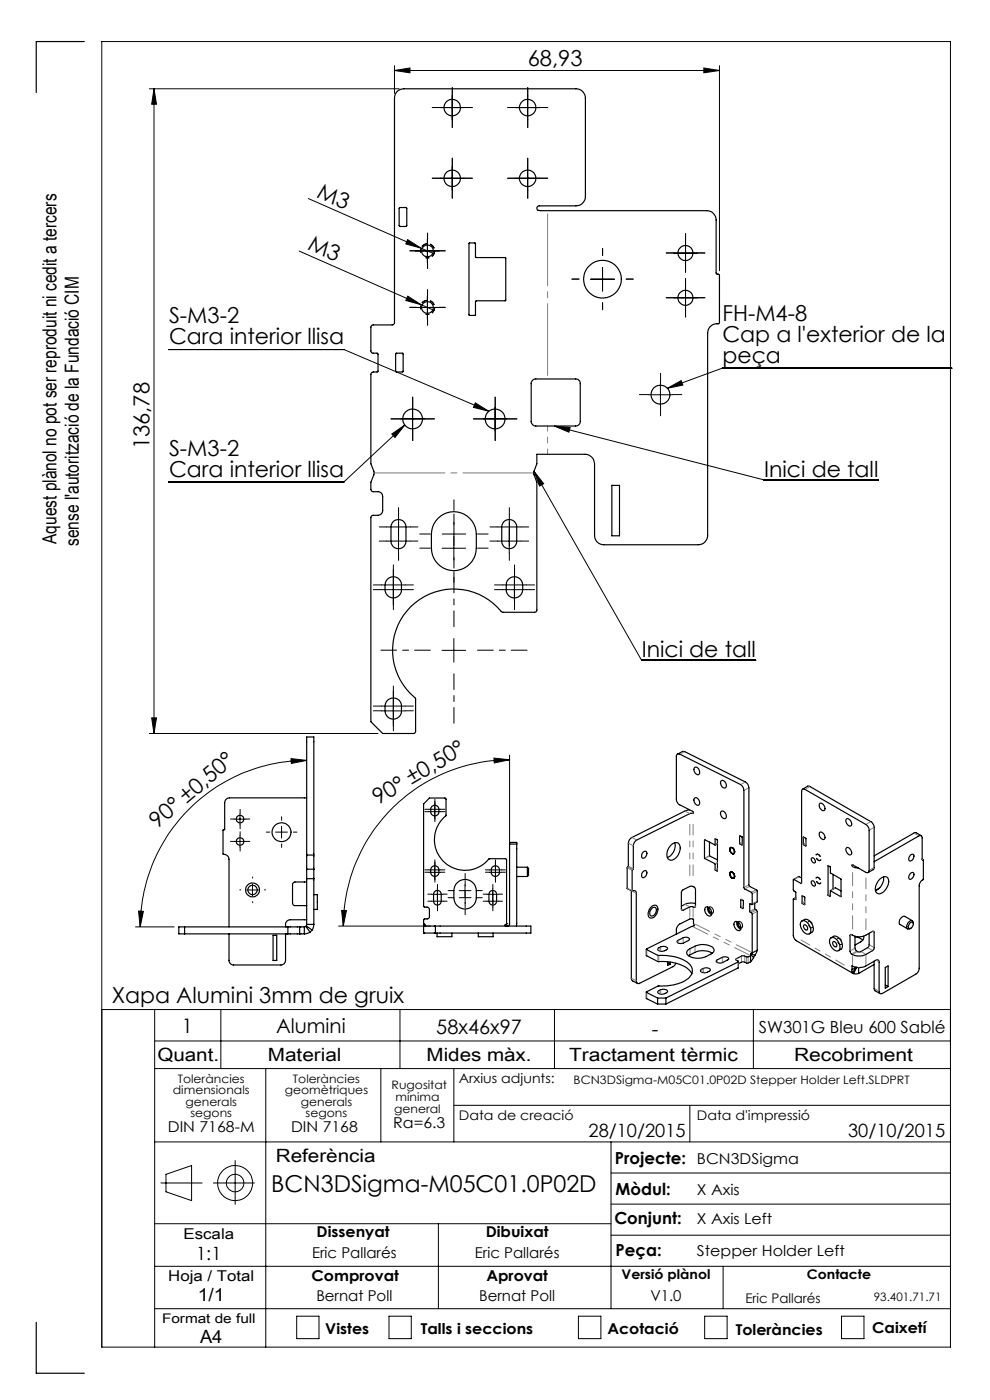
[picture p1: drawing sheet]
<svg xmlns="http://www.w3.org/2000/svg" width="210mm" height="297mm" viewBox="0 0 210 297" stroke-linecap="round" stroke-linejoin="round" font-family="sans-serif">
<g fill="none" stroke="#000" stroke-width=".21">
<path d="M31.7 18.8h53M32.7 18.8l.5 3.3h-1zM32.7 18.8v136.8M83.7 15l3.3-.6v1zM83.7 13.9v5.9M83.7 15h68.9M149.3 14.4l3.3 .6-3.3 .4zM152.6 13.9v43.5M93.4 22.8h5M93.4 37.8h5M95.9 20.3v5M95.9 35.3v5"/>
<path d="M109.4 22.8h5M109.4 37.8h5M111.9 20.3v5M111.9 35.3v5M63.5 53.3l25.8 11.3M65.4 42.1l23.9 10.5M86.5 50.8l2.8 1.8-3.2-.9zM88.2 53.2h5M89.3 52.6l2.7 1.2M90.7 50.7v5M125.3 59.2h5M127.8 56.7v5"/>
<path d="M142.9 53.7h5M145.4 51.2v5M35.8 74.2h37.2l30.7 13M86.5 62.8l2.8 1.8-3.2-.9zM88.2 65.2h5M89.3 64.6l2.7 1.2M90.7 62.7v5M142.9 63.2h5M145.4 60.7v5M201.9 78.1h-48.7l-11.6 4.3M83.1 92.1l2.8-1.9-2.1 2.6zM85 88.9h5"/>
<path d="M85.9 90.2l-12.9 12h-37.2M87.5 86.4v5M100.8 85.5l2.9 1.7-3.3-.8zM102.5 88.9h5M105 86.4v5M113.3 100l2 2.6-.9 .5zM113.3 100l22.8 40.1h24.2M117.6 90.4l3.3 .3-.2 1zM117.6 90.4l44.5 11.4h24.2M137.6 83.7h5M140.1 81.2v5M141.6 82.4l2.9-1.7 .4 1z"/>
<path d="M82 114.8h5M84.5 112.3v5M93.8 116.3h5M96.3 113.8v5M105.5 114.8h5M108 112.3v5M80.9 125.1h5M83.4 122.6v5M93.8 138h5M96.3 135.5v5M106.6 125.1h5M109.1 122.6v5"/>
<path d="M31.7 155.6h48.5M32.2 152.3h1l-.5 3.3zM80.9 150.8h5M83.4 148.3v5M49.7 173.8h2.5M49.7 178.5h2.5M50.9 172.5v2.5M50.9 177.3v2.5M58.5 176.5h2.5M59.7 175.3v2.5M61.7 160.9l3.4 .4-3.3 .7zM65.1 161.3a35.4 35.4 0 0 0-35.4 35.3"/>
<path d="M91 172.2h2.5M92.2 171v2.5M104.8 160.8l3.3 .4-3.3 .7zM108.1 161.2a35.3 35.3 0 0 0-35.3 35.3M108.1 160.2v18.9M154.9 179.8a.78 .78 0 0 1 .8 .4 .78 .78 0 0 1-.1 .9 .91 .91 0 0 1-.7-1.3zM28.8 196.6h8.1M29.4 193.3l1 .1-.7 3.2zM52.3 188.8h2.5M53.6 187.5v2.5M71.8 196.5h19.6M72.5 193.1l1 .1-.7 3.3z"/>
<path d="M91 185.1h2.5M91.5 189.7h2.5M92.2 183.8v2.5M92.8 188.5v2.5M97.4 188.9h2.5M98.6 187.7v2.5M103.3 189.7h2.5M103.8 185.1h2.5M104.5 188.5v2.5M105.1 183.8v2.5M150.4 192.5a.78 .78 0 0 1 .8 .3 .78 .78 0 0 1 .1 .8 .78 .78 0 0 1-.9-.2 .78 .78 0 0 1 0-.9zM154.9 185.1a.74 .74 0 0 1 .8 .4 .74 .74 0 0 1-.2 .9l-.5-.4-.2-.4z"/>
<path d="M156.6 195.5a.77 .77 0 0 1 .8 .4 .77 .77 0 0 1-.1 .9 .87 .87 0 0 1-.7-1.3zM21.6 214.2h180M32.8 214.2v71.6M46.8 214.2v12.5M84.8 214.2v12.5M117.6 214.2v12.5M159.8 214.2v12.5M32.8 220.8h168.8M32.8 226.7h168.8M56.4 226.7v59.1M80.8 226.7v15.5M96.3 226.7v15.5"/>
<path d="M96.3 234.5h105.3M146.3 234.5v7.7M32.8 259.6h96.8M32.8 242.2h168.8M34.1 251h8.8M35.2 249.1l5.4-1.8v7.4l-5.4-1.9zM45.3 251h8.7M49.9 246.2v9.3M93 259.6v18M129.6 242.2v35.4M129.6 255.4h72M129.6 248.8h72"/>
<path d="M32.8 277.6h168.8M32.8 268.6h168.8M62.9 279.2h4.8v4.8h-4.8zM82.5 279.2h4.7v4.8h-4.7zM122.7 279.2h4.8v4.8h-4.8zM129.6 262h72M149.5 279.2h4.7v4.8h-4.7zM153.4 268.6v9M178.5 279.2h4.8v4.8h-4.8zM21.6 285.8h180v-277h-180v277"/>
<circle cx="49.9" cy="251" r="3.7"/>
<circle cx="49.9" cy="251" r="1.86"/>
</g>
<path d="M90.3 54.7a1.5 1.5 0 0 0 1.9-1.4 1.5 1.5 0 0 0-1.6-1.6 1.5 1.5 0 0 0-1.4 1.9M90.3 66.7a1.5 1.5 0 0 0 1.9-1.4 1.5 1.5 0 0 0-1.6-1.6 1.5 1.5 0 0 0-1.4 1.9" fill="none" stroke="#000" stroke-width=".21" stroke-dasharray="1.3 .6" stroke-dashoffset=".5" stroke-linecap="butt"/>
<path d="M171.9 195.5h-.2a.66 .66 0 0 0-.3 .6 .66 .66 0 0 0 .4 .6l.3 .1a.66 .66 0 0 0 .4-.6 .66 .66 0 0 0-.5-.6l-.1-.1M173.6 181.3l-.2-.1a.66 .66 0 0 0-.3 .7 .66 .66 0 0 0 .4 .5l.3 .2a.66 .66 0 0 0 .4-.7 .66 .66 0 0 0-.5-.6h-.1M173.6 186.2l-.2-.1a.66 .66 0 0 0-.3 .7 .66 .66 0 0 0 .4 .5l.3 .2a.66 .66 0 0 0 .4-.7 .66 .66 0 0 0-.5-.6h-.1M178.1 199.1l-.2-.1a.66 .66 0 0 0-.3 .7 .66 .66 0 0 0 .4 .6l.3 .1a.66 .66 0 0 0 .4-.7 .66 .66 0 0 0-.5-.5l-.1-.1" fill="none" stroke="#000" stroke-width=".21" stroke-dasharray="1.3 .6" stroke-dashoffset=".7" stroke-linecap="butt"/>
<g fill="none" stroke="#000" stroke-width=".25">
<path d="M17.9 8.8h-10.2v10.8M84.2 19.4l.7-.4 .8-.2h36.5a1.99 1.99 0 0 1 2 2v20.9a1.99 1.99 0 0 1-2 2h-7.8a.5 .5 0 0 0-.5 .4 .5 .5 0 0 0 .3 .5l35.7 .1a1.99 1.99 0 0 1 2 2v11.3l.6 .2 .1 .2v10.1l-.2 .1a2.11 2.11 0 0 0-2.3 2.1v42.9a1.99 1.99 0 0 1-2 2h-20a1.93 1.93 0 0 1-2-2v-15.2a2.05 2.05 0 0 0-2-2h-10.2v2l-.7 1.8v.3l.7 1.8v27.2l-.4 .4h-6.9a13.1 13.1 0 0 0-19.5-1.2 13.1 13.1 0 0 0 1.1 19.5v7l-.3 .3-6.7 .1-2.5-2.5v-43.4l.4-.4h1.1a1.02 1.02 0 0 0 1-1v-3a.96 .96 0 0 0-1-1h-1.1l-.4-.3a4.5 4.5 0 0 1 .6-3.4v-.6l-.6-1.6v-19.1l.5-.4h.8l.2-.1v-3.7l-.2-.2h-1.1l-.2-.4v-5.2l.4-.4h4.2l.4-.4v-47.7l.1-.7zM84.7 44.1h1.6l-.1 3.9h-1.3l-.2-.1zM99.6 51.5l1.3 .1v2.9l.1 .1 6.3 .1v9l-6.3 .1-.1 .2-.1 2.9-1.3-.1zM84 74.9h1.4l.1 .2-.1 3.8-1.5-.1zM113 80.7l.5-.3h8.6a.96 .96 0 0 1 1 1v8a.96 .96 0 0 1-1 1h-8.4a.96 .96 0 0 1-1-1v-8.2zM83.4 110.7a1.6 1.6 0 0 1 1.7-.4 1.6 1.6 0 0 1 1 1.5v3a1.59 1.59 0 0 1-1.6 1.6 1.59 1.59 0 0 1-1.6-1.6l.1-3.4zM92.9 110a4.7 4.7 0 0 1 5.2-1.1 4.7 4.7 0 0 1 2.9 4.4 8.9 8.9 0 0 1-.5 5.2 4.8 4.8 0 0 1-5.3 2.4 4.8 4.8 0 0 1-3.7-4.6 8.9 8.9 0 0 1 .5-5.1zM106.9 110.7a1.6 1.6 0 0 1 1.7-.4 1.6 1.6 0 0 1 1 1.5v3a1.59 1.59 0 0 1-1.6 1.6 1.59 1.59 0 0 1-1.6-1.6l.1-3.4zM129.8 103h1.6v10.7h-1.6zM82.2 122.9a1.73 1.73 0 0 1 1.9-.4 1.73 1.73 0 0 1 1.1 1.6 2.24 2.24 0 0 1-.9 2.5 1.76 1.76 0 0 1-2.6-1.5 2.45 2.45 0 0 1 .5-2.2zM107.9 122.9a1.75 1.75 0 0 1 1.9-.4 1.75 1.75 0 0 1 1.1 1.6 2.07 2.07 0 0 1-1.8 2.8 1.75 1.75 0 0 1-1.7-1.8 2.33 2.33 0 0 1 .5-2.2z"/>
<path d="M82.2 148.6a1.75 1.75 0 0 1 1.9-.4 1.75 1.75 0 0 1 1.1 1.6 2.24 2.24 0 0 1-.9 2.5 1.76 1.76 0 0 1-2.6-1.5 2.58 2.58 0 0 1 .5-2.2zM143.7 160l1.1-.6 .4 .1 13 6.4a1.46 1.46 0 0 1 .7 1.2v20.8l1.7 1.1v2.3l-1.1 .6M65.1 169.3h-16.4a1.09 1.09 0 0 0-1 1v5.7l-.4 .1 .1 5.2a1.05 1.05 0 0 1 1.2 1v14.3M91.5 171.2a.94 .94 0 0 1 1.3-.2 .94 .94 0 0 1 .3 1.2 .86 .86 0 0 1-.9 .9 .86 .86 0 0 1-.8-.9v-.7zM108.1 179.1v17l-.4 .4M108.1 179.1v-.4h1.5v.4M108.1 179.1h1.5M109.6 179.1l-.1 17.4M142.2 179.4a1.1 1.1 0 0 1 1.4-.6 1.1 1.1 0 0 1 .7 1.4 2.56 2.56 0 0 1-2.1 2.3 1.29 1.29 0 0 1-.7-1.8zM143.1 178.8a2.72 2.72 0 0 1-1.5 3.1M146.3 171.8l-1.1 .3-11.2 5.6a1.46 1.46 0 0 0-.7 1.2v5l-.3 .2v4.4l1.1 .6M147.3 162.8a.87 .87 0 0 1 1 .5 .87 .87 0 0 1-.2 1.1 1.09 1.09 0 0 1-.8-1.6z"/>
<path d="M147.3 169.3a.87 .87 0 0 1 1 .5 .87 .87 0 0 1-.2 1 1.09 1.09 0 0 1-.8-1.5zM149.5 178.1l2.2 1.1v-1.2l.5 .1v6.7l-.5-.3v-1.3l-2.3-1.1zM150.5 178.6v2.9l1.7 .9M152.2 179l-.5 .2M153 165.7a.88 .88 0 0 1 .9 .4 .88 .88 0 0 1-.2 1.1 1.08 1.08 0 0 1-.7-1.5zM153 172.2a.88 .88 0 0 1 .9 .4 .88 .88 0 0 1-.2 1.1 1.05 1.05 0 0 1-.7-1.5zM154.9 180a.59 .59 0 0 1 .7 .3 .59 .59 0 0 1-.2 .7 .83 .83 0 0 1-.5-1zM156.9 177.3l.5 .3v1.6l-.5-.2zM170.3 167.4l1-.6h.4l13.3 7.7 .4 .9v8.8l-.1 .2-1.2 .7M170.4 177.6l.6 .3v1.6l-.6-.4zM173.9 170.5a.96 .96 0 0 1 .9 .4 .96 .96 0 0 1 0 1.1 1.09 1.09 0 0 1-.9-1.5zM173.9 176.6a.98 .98 0 0 1 1 1.3 .88 .88 0 0 1-.9-.1 .88 .88 0 0 1-.2-1z"/>
<path d="M179.6 173.7a.97 .97 0 0 1 1 1.4 .73 .73 0 0 1-1.1-.7l-.1-.4zM179.6 179.8a.96 .96 0 0 1 .9 .5 .96 .96 0 0 1-.1 1.1 1.09 1.09 0 0 1-.8-1.6zM195.4 177.3l-1.1-.6h-.3l-8.6 4.9M39.2 196.6v1.5M48.6 198.1v5.6a.96 .96 0 0 0 1 1h10a.96 .96 0 0 0 1-1v-5.6M57.9 198.4h.8v5.4h-.8zM61.1 196.6h-23.2v1.5h23.2M61.1 196.6h2.5M61.1 198.1h2.5M61.1 196.6v1.5M63.6 196.6h1M63.6 198.1h1"/>
<path d="M63.6 196.6v1.5M64.6 196.6v1.5M64.9 196.5l-.3 .1M64.9 196.5l.9 1.2M65 196.4l-.1 .1M65 196.4l1.2 .9M65.1 196.1l-.1 .3M65.1 186.4v9.7M65.1 181.4v3M65.1 184.4v2M65.1 181.4v-25.1h1.5v25.1M65.1 187.1h-2.6l-.4 .5 .1 4.3 .3 .2h2.6"/>
<path d="M65.1 195.1h-3.5a1.1 1.1 0 0 0-1 1.5M65.1 196.1h1.5M65.1 186.4h1.5M65.1 181.4h1.5M65.1 184.4h1.5M65.8 197.7l-1.2 .4M66.2 197.3l-.4 .4M66.6 196.1l-.4 1.2M66.6 186.4v9.7M66.6 181.4v3M66.6 184.4v2M66.6 189.8h.7v3.1h-.7"/>
<path d="M89.9 196h.1M89.9 196.5h2.5M89.9 196.5v1.4h2.5M89.9 196l.3 .2M89.9 196l.1 .4M89.9 196v-1l.9-.1 .3-.3-.1-1.9-.4-.3h-.6l-.1-.1v-21.7l1.2-1.3h3.4l.1 3.6a6.6 6.6 0 0 0-.6 9.8 6.6 6.6 0 0 0 9.9-.5h3.4l.2 .1v13.7M90.2 196.2v.2M90.2 196.4l-.3 .1M91.5 184a.95 .95 0 0 1 1.3-.1 .95 .95 0 0 1 .3 1.2 .86 .86 0 0 1-.9 .8 .86 .86 0 0 1-.8-.8v-.7zM92.2 189.2a.81 .81 0 0 1 .9-.2 .81 .81 0 0 1 .5 .7v1.5a.81 .81 0 0 1-.8 .8 .81 .81 0 0 1-.8-.8v-1.5zM92.4 196.5h20.2v1.4h-20.2M92.4 196.5v1.4"/>
<path d="M92.7 197.9v.8h3.1v-.8M96.8 187.5a2.38 2.38 0 0 1 2.6-.8 2.38 2.38 0 0 1 1.6 2.2v1.6a2.38 2.38 0 0 1-2.3 2.3 2.38 2.38 0 0 1-2.4-2.3v-1.9zM101.5 197.9v.8h3.1v-.8M103.9 189.2a.81 .81 0 0 1 .9-.2 .81 .81 0 0 1 .5 .7v1.5a.81 .81 0 0 1-.8 .8 .81 .81 0 0 1-.8-.8v-1.5zM104.4 184a.95 .95 0 0 1 1.2-.1 .95 .95 0 0 1 .3 1.2 .86 .86 0 0 1-.8 .8 .86 .86 0 0 1-.9-.8v-.7zM107.1 196.2v.2M107.1 196.4l.4 .1M107.5 196h.1M107.5 196l-.4 .2M107.5 196l-.1 .4M109.6 185.9h2.3M109.6 184h2.3"/>
<path d="M111.9 184v1.9M111.9 184l.2 .2v1.5l-.2 .2M133.9 188.9v18.7l.2 .5 1.2 .5M136.5 180.7a.47 .47 0 0 1 .7 0 .47 .47 0 0 1 0 .7 .6 .6 0 0 1-.4 .6 .6 .6 0 0 1-.7-.2v-.4zM136.5 184.9a.46 .46 0 0 1 .6-.1 .46 .46 0 0 1 .1 .7 .6 .6 0 0 1-.4 .6 .6 .6 0 0 1-.7-.2v-.4zM138 192.5a.84 .84 0 0 1 1.2-.4 .84 .84 0 0 1 .3 1.2 1.29 1.29 0 0 1-1.8 1.3 1.83 1.83 0 0 1 .3-2.1zM138.3 192.7a.58 .58 0 0 1 .8-.1 .58 .58 0 0 1 .1 .8 .78 .78 0 0 1-.5 .8 .78 .78 0 0 1-.8-.1 1.35 1.35 0 0 1 .4-1.4zM143.5 198.2v-.9a1.6 1.6 0 0 1 .7-1.3l2.2-1.1 .7 .1 .1 1.4-10.1 5 2.4 1.3a11.1 11.1 0 0 1 6.5 1.6 2.09 2.09 0 0 1 .8 2 2.09 2.09 0 0 1-1.4 1.7 11.5 11.5 0 0 1-5.8 1.2l-2.5 1.3 2.4 1.2M143.7 199.6l1.2-.6a.84 .84 0 0 1 1.3 .4l-1.2 .7a.98 .98 0 0 1-1.4-.4zM144.8 188.8l1.5-.7a.89 .89 0 0 1 1.2 .7v3.6l-1-.1-1.8 .8-.2-.2v-3.6zM147.5 191.7a3.9 3.9 0 0 0-3 .5M149.6 192.5a.92 .92 0 0 1 1.4 .9 .61 .61 0 0 1-.3 .9 .61 .61 0 0 1-.8-.4 1.22 1.22 0 0 1-.3-1.4z"/>
<path d="M150.1 192.4a1.43 1.43 0 0 0 .9 1.6M150.5 192.6a.79 .79 0 0 0 .5 1.1M155 185.1a.68 .68 0 0 1 .6 .4 .68 .68 0 0 1-.1 .7 .75 .75 0 0 1-.5-1.1zM155.8 195.6a1.12 1.12 0 0 1 1.2 .4 1.12 1.12 0 0 1 .1 1.2 .8 .8 0 0 1-1.3-.5l-.1-.4zM156.3 195.5a1.41 1.41 0 0 0 .8 1.6M156.6 195.7a.81 .81 0 0 0 .6 1M157.1 190.8l.6 .3v1.7l-.6-.4zM160.1 191.6v1.3l.5 .4v8.3M168.8 190.4l-.5 .3M168.9 199.6l12 6.9M170 195.4a1.34 1.34 0 0 1 1.8 1.1 1.06 1.06 0 0 1-.5 1.7 2.03 2.03 0 0 1-1.3-2.8zM170 186.3l-.6-.4-1.1 .7"/>
<path d="M170.1 195.4l.5-.3a1.65 1.65 0 0 1 1.9 1.5l-.1 1-.7 .5M170.1 190l.6 .4v1.5l-.6-.3zM170.5 196.3a.61 .61 0 0 1 .7 .3 .61 .61 0 0 1-.1 .7 .81 .81 0 0 1-.6-1zM172.2 182a.65 .65 0 0 1 .6 .3 .65 .65 0 0 1 0 .8 .82 .82 0 0 1-.6-1.1zM172.2 186.9a.65 .65 0 0 1 .6 .4 .65 .65 0 0 1 0 .7 .82 .82 0 0 1-.6-1.1zM175.6 183.7l.5 .2v1.3l2.3 1.3v3.7l-2.3-1.2v1.2l-.5-.3zM176.2 189h.1M176.1 188.9l1.1-.6 1.2 .7M176.2 199a1.48 1.48 0 0 1 1.8 1.3 .87 .87 0 0 1 .2 .9 .87 .87 0 0 1-.9 .5 2.06 2.06 0 0 1-1.1-2.7zM176.3 199l.5-.4a1.81 1.81 0 0 1 1.6 2.8l-.5 .3M176.7 199.8a.63 .63 0 0 1 .7 .3 .63 .63 0 0 1-.1 .8 .8 .8 0 0 1-.6-1.1zM176.7 185.5v3.1"/>
<path d="M180.3 198.4l.3-.1a3.1 3.1 0 0 0 3.1 .1l1.4-.8 .3 .1v3.6l-.3 .4-1.4 .8a2.45 2.45 0 0 1-3.4-.6zM181.4 198.7l1 .3 .6 .5M182.1 184.2l-.1-.1a1.1 1.1 0 0 1-1.2-.4l-.1-.2 .2-.1 2.8 1.7a.44 .44 0 0 0 .5 0 .44 .44 0 0 0 .2-.5v-8.5a1.6 1.6 0 0 0-.7-1.2l-13-7.4a.44 .44 0 0 0-.5-.1 .44 .44 0 0 0-.2 .5v19.5l-1.6-.9-.1 .2v2.1l.5 .5v1.5l-.4-.2-.1 .1v7.8l.3 .8 .3 .3M183.2 198.6l-.1 .8-1.7 1.1M184.4 198v2.6l-.3 .4-1.5 .9a.88 .88 0 0 1-1.2-.7v-2.6M185.4 182.8l9.5-5.5a.44 .44 0 0 1 .5 0 .44 .44 0 0 1 .2 .5v4.6l.3-.1v4.2l-.2 .2a1.6 1.6 0 0 0-.7 1.2v17.5a1.6 1.6 0 0 1-.7 1.3l-7.1 4a.44 .44 0 0 1-.5 .1 .44 .44 0 0 1-.2-.5v-6.2a.41 .41 0 0 0-.2-.5 .41 .41 0 0 0-.5 .1l-2.1 1.2a3.1 3.1 0 0 1-3 0v.8M186.6 186.5a1.04 1.04 0 0 1 1.9 0 2.75 2.75 0 0 1-2.1 3.1 1.2 1.2 0 0 1-.6-1.9zM186.6 188.3l-.9 .6M187.4 186a2.85 2.85 0 0 1-1.7 2.9M193 195.8a.42 .42 0 0 1 .6-.1 .42 .42 0 0 1 .1 .6 .62 .62 0 0 1-.9 .5l-.1-.3zM193.1 181.4a.43 .43 0 0 1 .7-.1 .43 .43 0 0 1 0 .6 .59 .59 0 0 1-.3 .7 .59 .59 0 0 1-.7-.3v-.4zM193.1 185.3a.43 .43 0 0 1 .7-.1 .43 .43 0 0 1 0 .6 .73 .73 0 0 1-1 .6 1.11 1.11 0 0 1 .3-1.1z"/>
<path d="M193.5 195.3l-1.6-.9a1.13 1.13 0 0 0-.9 1.7l1.5 1M193.7 196a.55 .55 0 0 0-.3-.7 .55 .55 0 0 0-.7 .4 .85 .85 0 0 0 0 1.4l.5-.2M195.6 182.2l.2 .1M137.1 210.5v1.3l2.4 1.2M137.1 201.4v1.3l2.4 1.3a10.4 10.4 0 0 1 6.5 1.6l.8 1M139.5 211.7h1.8M139.5 211.7v1.3M139.5 213h1.8M139.6 210.3a1.41 1.41 0 0 1 2 0 1.35 1.35 0 0 1-2.1 .2zM139.6 201.2a1.28 1.28 0 0 1 2 .1v.1a1.45 1.45 0 0 1-2.1 0zM141.3 211.7v1.3M141.6 204v.8l.6-.3"/>
<path d="M141.6 204.3l.6 .2M142.2 204.1v.4M146 201.5l1.4-.8a4 4 0 0 1 3.8 .3 .83 .83 0 0 1-.4 1.4l-1.1 .5a3.7 3.7 0 0 1-3.9-.4l-.1-.5zM148.6 205.8a1.45 1.45 0 0 1 2.1-.1 1.34 1.34 0 0 1-2.1 .3zM151.1 202.2a4.2 4.2 0 0 0-3.7-.2l-1.3 .7M151.9 203.8l1.3-.7a.9 .9 0 0 1 1.4 .4l-1.3 .7a.86 .86 0 0 1-1.4-.4zM156.6 204v1.3l-15.3 7.7M159.2 202.7l-.7 .4-1.1-.3-1.3 .6v.2l.5 .3v.2l-15.3 7.6M159.2 204l-.6 .3-1.1-.3-.9 .4M159.2 202.4v.3M159.2 202.7v1.3M159.2 202.4l.6 .8"/>
<path d="M159.3 202.3l-.1 .1M159.3 202.3l.8 .4M159.6 202.1v-8.3l-.6-.4v-1.7l.6 .1v-2.3l-1.8-1.1v-20.7a1.6 1.6 0 0 0-.7-1.3l-12.9-6.4a.47 .47 0 0 0-.6 0 .47 .47 0 0 0-.1 .5v9a1.47 1.47 0 0 0 .7 1.2l2.7 1.4a.24 .24 0 0 1 .2 .3 .24 .24 0 0 1-.3 .1h-.4l-11.4 5.7a1.46 1.46 0 0 0-.7 1.3v4.9l-.2 .2 .1 4.5a.49 .49 0 0 1 .5-.1 .49 .49 0 0 1 .3 .5v18.6a.47 .47 0 0 0 .2 .5 .47 .47 0 0 0 .5 0l7.2-3.6 .5-.6M159.6 202.1l-.3 .2M159.8 203.2l-.6 .8M160.1 202.7l-.3 .5M160.6 201.6l-.5 1.1M160.6 201.6l-1 .5M180.7 205.7l.1 .7M180.8 206.4l.3 .1M181.6 205.2l-.9 .5M181.6 205.2l-.8 1.2"/>
<path d="M181.7 205.2l-.6 1.3M182.1 206.5h-1M182.1 205.3v1.2M182.1 205.3h.1M185.4 203.9v5.8l.2 .5 1.1 .6M185.4 204.6l-3.3 1.9M187.8 205.2l.6-.3v4.4l-.6 .3zM187.8 208.9l.6 .4M7.7 280.5v10.8h10.2"/>
<circle cx="95.9" cy="22.8" r="1.76"/>
<circle cx="95.9" cy="37.9" r="1.76"/>
<circle cx="111.9" cy="22.8" r="1.74"/>
<circle cx="111.9" cy="37.8" r="1.74"/>
<circle cx="90.7" cy="53.2" r="1.25"/>
<circle cx="127.8" cy="59.2" r="4"/>
<circle cx="145.4" cy="53.7" r="1.6"/>
<circle cx="90.7" cy="65.2" r="1.25"/>
<circle cx="145.4" cy="63.2" r="1.59"/>
<circle cx="87.5" cy="88.9" r="2.11"/>
<circle cx="105" cy="88.9" r="2.11"/>
<circle cx="140.1" cy="83.7" r="2.01"/>
<circle cx="50.9" cy="173.8" r=".8"/>
<circle cx="50.9" cy="178.5" r=".8"/>
<circle cx="59.7" cy="176.5" r="2.01"/>
<circle cx="53.6" cy="188.8" r="1.47"/>
<circle cx="53.6" cy="188.8" r="1"/>
</g>
<path d="M116.2 96.4v-6" fill="none" stroke="#808080" stroke-width=".21" stroke-dasharray="15.2 1.3 1.3 1.3" stroke-dashoffset="14.1"/>
<path d="M116.2 80.4v-35.7" fill="none" stroke="#808080" stroke-width=".21" stroke-dasharray="15.2 1.3 1.3 1.3" stroke-dashoffset="-.7"/>
<path d="M79.4 100.3h33.8" fill="none" stroke="#808080" stroke-width=".21" stroke-dasharray="15.2 1.3 1.3 1.3" stroke-dashoffset=".2"/>
<g fill="none" stroke="#000" stroke-width=".21" stroke-dasharray="15.2 1.3 1.3 1.3">
<path d="M93.4 22.8h-1.7M93.4 37.8h-1.7M95.9 20.3v-1.7M95.9 25.3v1.8M95.9 35.3v-1.7M98.4 22.8h1.8M98.4 37.8h1.8M109.4 22.8h-1.7M109.4 37.8h-1.7M111.9 20.3v-1.7M111.9 25.3v1.8M111.9 35.3v-1.7"/>
<path d="M114.4 22.8h1.8M114.4 37.8h1.8M88.2 53.2h-1.3M90.7 50.7v-1.2M90.7 55.7v1.3M93.2 53.2h1.2M95.9 40.3v1.8M111.9 40.3v1.8M122.8 59.2h-1.5M127.8 54.2v-1.5M132.8 59.2h1.5M142.9 53.7h-1.6"/>
<path d="M145.4 51.2v-1.6M145.4 56.2v1.6M147.9 53.7h1.6M88.2 65.2h-1.3M90.7 62.7v-1.2M90.7 67.7v1.3M93.2 65.2h1.2M127.8 64.2v1.5M142.9 63.2h-1.6M145.4 60.7v-1.6M145.4 65.7v1.6M147.9 63.2h1.6"/>
<path d="M85 88.9h-2.1M87.5 86.4v-2.1M87.5 91.4v2.1M90 88.9h2.2M102.5 88.9h-2.1M105 86.4v-2.1M105 91.4v2.1M107.5 88.9h2.2M137.6 83.7h-2M140.1 81.2v-2M140.1 86.2v2M142.6 83.7h2"/>
<path d="M82 114.8h-1.6M82 111.8h-1.6M84.5 112.3v-1.6M84.5 117.3v1.6M84.5 111.8v-2.5M84.5 111.8h-2.5M84.5 111.8v2.5M84.5 111.8h2.5M84.5 109.3v-1.6M84.5 114.3v1.6M87 114.8h1.6M87 111.8h1.6"/>
<path d="M91.3 116.3h-2.3M91.3 113.3h-2.3M96.3 111.3v-2.3M96.3 113.3v-2.5M96.3 113.3h-2.5M96.3 113.3v2.5M96.3 113.3h2.5M96.3 108.3v-2.3M96.3 118.3v2.2M101.3 116.3h2.2M101.3 113.3h2.2M105.5 114.8h-1.6"/>
<path d="M105.5 111.8h-1.6M108 112.3v-1.6M108 117.3v1.6M108 111.8v-2.5M108 111.8h-2.5M108 111.8v2.5M108 111.8h2.5M108 109.3v-1.6M108 114.3v1.6M110.5 114.8h1.6M110.5 111.8h1.6M80.9 125.1h-1.7"/>
<path d="M80.9 124.1h-1.7M83.4 122.6v-1.8M83.4 127.6v1.7M83.4 124.1v-2.5M83.4 124.1h-2.5M83.4 124.1v2.5M83.4 124.1h2.5M83.4 121.6v-1.8M83.4 126.6v1.7M85.9 125.1h1.8M85.9 124.1h1.8M96.3 121.3v2.2"/>
<path d="M106.6 125.1h-1.7M106.6 124.1h-1.7M109.1 122.6v-1.8M109.1 127.6v1.7M109.1 124.1v-2.5M109.1 124.1h-2.5M109.1 124.1v2.5M109.1 124.1h2.5M109.1 121.6v-1.8M109.1 126.6v1.7M111.6 125.1h1.8M111.6 124.1h1.8"/>
<path d="M80.9 150.8h-1.7M80.9 149.8h-1.7M83.4 148.3v-1.8M83.4 153.3v1.7M83.4 149.8v-2.5M83.4 149.8h-2.5M83.4 149.8v2.5M83.4 149.8h2.5M83.4 147.3v-1.8M83.4 152.3v1.7M85.9 150.8h1.8M85.9 149.8h1.8"/>
<path d="M49.7 173.8h-.8M49.7 178.5h-.8M50.9 172.5v-.8M50.9 175v.8M50.9 177.3v-.9M50.9 179.8v.8M52.2 173.8h.8M52.2 178.5h.8M57.2 176.5h-.7M59.7 174v-.7M59.7 179v.8M62.2 176.5h.8"/>
<path d="M91 172.2h-.9M91 171.7h-.9M92.2 170.9v-.8M92.2 173.4v.9M92.2 171.7v-1.3M92.2 171.7h-1.2M92.2 171.7v1.2M92.2 171.7h1.3M92.2 170.4v-.8M92.2 172.9v.9M93.5 172.2h.9M93.5 171.7h.9"/>
<path d="M51.1 188.8h-.2M53.6 186.3v-.2M53.6 191.3v.2M56.1 188.8h.2M91 185h-.9M91 184.5h-.9M91.5 189.7h-.8M91.5 191.2h-.8M92.2 183.8v-.9M92.2 186.3v.9M92.2 184.5v-1.2M92.2 184.5h-1.2"/>
<path d="M92.2 184.5v1.3M92.2 184.5h1.3M92.2 183.3v-.9M92.2 185.8v.9M92.8 190.9v.8M92.8 188.4v-.8M92.8 191.2v1.2M92.8 191.2h1.2M92.8 191.2v-1.3M92.8 191.2h-1.3M92.8 192.4v.8M92.8 189.9v-.8"/>
<path d="M93.5 185h.9M93.5 184.5h.9M94 189.7h.8M94 191.2h.8M96.2 188.9h-1.2M96.2 190.4h-1.2M98.7 191.4v1.2M98.7 186.4v-1.1M98.7 190.4v1.3M98.7 190.4h1.2M98.7 190.4v-1.2M98.7 190.4h-1.3"/>
<path d="M98.7 192.9v1.2M98.7 187.9v-1.1M101.2 188.9h1.1M101.2 190.4h1.1M103.3 189.7h-.8M103.3 191.2h-.8M103.8 185h-.8M103.8 184.5h-.8M104.5 190.9v.8M104.5 188.4v-.8M104.5 191.2v1.2M104.5 191.2h1.3"/>
<path d="M104.5 191.2v-1.3M104.5 191.2h-1.2M104.5 192.4v.8M104.5 189.9v-.8M105.1 183.8v-.9M105.1 186.3v.9M105.1 184.5v-1.2M105.1 184.5h-1.3M105.1 184.5v1.3M105.1 184.5h1.2M105.1 183.3v-.9M105.1 185.8v.9"/>
<path d="M105.8 189.7h.8M105.8 191.2h.8M106.3 185h.9M106.3 184.5h.9"/>
</g>
<path d="M91.3 137.9h-10.5M96.3 132.9v-10.5M101.3 137.9h10.5M96.3 142.9v10.5" fill="none" stroke="#000" stroke-width=".21" stroke-dasharray="15.2 1.3 1.3 1.3" stroke-dashoffset="11.9"/>
<g fill="#000">
<path d="M86.5 50.8l2.8 1.8-3.2-.9zM86.5 62.8l2.8 1.8-3.2-.9z"/>
<path d="M83.7 15l3.3-.6v1zM149.3 14.4l3.3 .6-3.3 .4z"/>
<path d="M83.1 92.1l2.8-1.9-2.1 2.6zM100.8 85.5l2.9 1.7-3.3-.8zM113.3 100l2 2.6-.9 .5zM141.6 82.4l2.9-1.7 .4 1zM117.6 90.4l3.3 .3-.2 1z"/>
<path d="M32.2 152.3h1l-.5 3.3zM32.7 18.8l.5 3.3h-1z"/>
<path d="M61.7 160.9l3.4 .4-3.3 .7zM29.4 193.3l1 .1-.7 3.2z"/>
<path d="M104.8 160.8l3.3 .4-3.3 .7zM72.5 193.1l1 .1-.7 3.3z"/>
</g>
<path d="M180.9 197.1v-12" fill="none" stroke="#808080" stroke-width=".21" stroke-dasharray="6.3 1.3 1.3 1.3 1.3 1.3" stroke-dashoffset="3.5"/>
<g fill="none" stroke="#808080" stroke-width=".21" stroke-dasharray="6.3 1.3 1.3 1.3 1.3 1.3">
<path d="M145.1 159.5l-.7 .4M134 177.7l1 .5M134.3 179.4l-1-.5M146.3 172.6l-1-.5M147 172.5h.1M149.5 178.1v.1M151.8 177.9l-.1 .1M151.8 179.1l.3-.1M157 177.3h-.1M157.3 166.3l.7-.3M157.4 178.6l-.4 .2M157.4 178.8l-.4 .2"/>
<path d="M157.4 179.2h.1M158.7 167.2l-.7 .4M170.4 177.6h.1M170.5 179l.4-.2M170.6 179.2l.3-.2M170.9 179.4h.1M171.7 166.9l-.8 .5M183.8 174.8l.8-.4M185.3 175.6l-.8 .4M194.8 177.2l-.8-.4M133.1 188.4l1 .6M133.2 184l1 .5"/>
<path d="M133.3 183.8l1 .5M134.1 184.6l-1-.5M134.3 184.4l-1.1-.5M135 189.5l-1-.5M143.9 199.9v-.4M144.6 192.9l.3 .2M144.9 199.9v-.8M145.3 191.9l1 .5M146.3 192.8v1.8M147 194.6v-1.8M147.1 192.3l.4-.2M147.3 192.4l.2-.1"/>
<path d="M149.6 182l.8-.4M150.4 181.7l-.7 .3M151.8 183.2l.3-.2M151.8 184.5l.3-.2M152.1 183.1l-.3 .2M152.2 184.4l-.4 .2M152.2 184.8h.1M157.2 190.8h.1M157.6 192.2l-.4 .1M157.6 192.3l-.3 .2M157.7 192.7h.1M158 188.2l.7-.4"/>
<path d="M158.9 188.1l-.8 .4M159.1 191.7v.1M159.6 189.2l.7-.4M159.6 193.5l.7-.4M159.7 191.7l.8-.4M159.9 192.9l-.7 .4M160 193l-.7 .4M160.5 189.1l-.8 .4M160.5 193.5l-.8 .3M168.8 190.8h.1M168.8 190.5l-.3 .1M169.4 186l-.8 .5"/>
<path d="M169.9 187.4l.1-.1M170.2 190.1v-.1M170.2 191.5l.4-.2M170.3 191.6l.4-.2M170.7 191.9h.1M175.7 183.6v.1M175.7 189.8l.4-.2M176.1 189.7l-.3 .2M176.1 190.1h.1M177.1 188.4l-.7 .5M178.4 190.2h.1M180.6 198.3l-.2 .2"/>
<path d="M180.9 183.5h-.1M181.2 183.7l-.2 .1M184.5 184.5l.8-.4M185.4 197.7l-.3-.1M195.6 182.3l.1 .1M195.8 182.3h-.1M134 207.6l1 .5M137.2 210.7v1M137.2 201.7v.9M139.5 203.7v-.9M139.7 202.9v.9M139.8 210.7v-.5"/>
<path d="M139.8 201.6v-.4M140.1 210.7v-.6M140.1 201.7v-.7M146.4 202.4v-1M147.4 201.8v-.9M148.9 206.1v-.4M149.2 206.2v-.6M152.2 204.1v-.4M153.2 204v-.7M156.2 203.4v.2M156.6 205.2v-1M157.3 203.9v-.9"/>
<path d="M158 203v.9M158.3 204.1v-.9M158.7 203.2v.9M180.5 201.7l.7-.5M180.9 204.7v-2M181.6 201.8l-.8 .5M181.8 201.9l-.8 .5M182.2 205.3h-.1M183.5 202.4l-.7-.5M183.7 204.7v-2M184.5 200.5l.8 .5M185 201.6l-.8-.5"/>
<path d="M185.6 209.8l.8 .4M186.4 204l-.5-.3"/>
</g>
<path d="M169.9 199.4l9.2 5.3" fill="none" stroke="#808080" stroke-width=".21" stroke-dasharray="6.3 1.3 1.3 1.3 1.3 1.3" stroke-dashoffset="4.2"/>
<path d="M183.7 197.2v-11" fill="none" stroke="#808080" stroke-width=".21" stroke-dasharray="6.3 1.3 1.3 1.3 1.3 1.3" stroke-dashoffset="4"/>
<path d="M147.1 196.7l11.8 5.9M159.3 201.9l-11.8-5.8" fill="none" stroke="#808080" stroke-width=".21" stroke-dasharray="6.3 1.3 1.3 1.3 1.3 1.3" stroke-dashoffset="2.9"/>
<path d="M146.3 174.9v10.8M147 185.7v-10.8" fill="none" stroke="#808080" stroke-width=".21" stroke-dasharray="6.3 1.3 1.3 1.3 1.3 1.3" stroke-dashoffset="4.1"/>
<text font-size="4.9" x="57.5" y="253">BCN3DSigma-M05C01.0P02D</text>
<g font-size="4.7">
<text x="112" y="13.9">68,93</text>
<text x="67" y="41.7" transform="rotate(24 67 41.7)">M3</text>
<text x="65.1" y="52.8" transform="rotate(24 65.1 52.8)">M3</text>
<text x="35.9" y="68.5">S-M3-2</text>
<text x="153.2" y="68">FH-M4-8</text>
<text x="35.9" y="73.1">Cara interior llisa</text>
<text x="153.2" y="72.5">Cap a l'exterior de la</text>
<text x="153.2" y="77.1">peça</text>
<text x="31.7" y="95.3" transform="rotate(-90 31.7 95.3)">136,78</text>
<text x="35.9" y="96.6">S-M3-2</text>
<text x="35.9" y="101.2">Cara interior llisa</text>
<text x="162.1" y="101.2">Inici de tall</text>
<text x="136.1" y="139.5">Inici de tall</text>
<text x="80.2" y="170.8" transform="rotate(-31 80.2 170.8)">90° ±0,50°</text>
<text x="33.3" y="175.9" transform="rotate(-40 33.3 175.9)">90° ±0,50°</text>
<text x="23.7" y="212.7">Xapa Alumini 3mm de gruix</text>
</g>
<g font-size="4.2">
<text x="38.6" y="219">1</text>
<text x="58.6" y="219.2">Alumini</text>
<text x="92.6" y="219.4">58x46x97</text>
<text x="138.3" y="219.7">-</text>
</g>
<g font-size="4.1">
<text x="12" y="115.4" transform="rotate(-90 12 115.4)">Aquest plànol no pot ser reproduit ni cedit a tercers</text>
<text x="16.7" y="115.8" transform="rotate(-90 16.7 115.8)">sense l'autorització de la Fundació CIM</text>
</g>
<g font-size="3.9">
<text x="33.4" y="225">Quant.</text>
<text x="56.8" y="225">Material</text>
<text x="90.5" y="225">Mides màx.</text>
<text x="120.7" y="225">Tractament tèrmic</text>
<text x="168.4" y="225">Recobriment</text>
<text x="124.8" y="241.3">28/10/2015</text>
<text x="179.9" y="241.3">30/10/2015</text>
<text x="58.5" y="246.5">Referència</text>
<text x="41.6" y="267.2">1:1</text>
<text x="41.9" y="276.1">1/1</text>
<text x="42.4" y="284.9">A4</text>
</g>
<g font-size="3.5">
<text x="161" y="219.2">SW301G Bleu 600 Sablé</text>
<text x="130.5" y="246.8">Projecte:</text>
<text x="130.6" y="253.4">Mòdul:</text>
<text x="130.3" y="259.8">Conjunt:</text>
<text x="130.6" y="266.4">Peça:</text>
</g>
<g font-size="3.2">
<text x="83.4" y="239.3">Ra=6.3</text>
<text x="35.6" y="240.1">DIN 7168-M</text>
<text x="61.7" y="240.1">DIN 7168</text>
<text x="147.8" y="246.8">BCN3DSigma</text>
<text x="147.8" y="253.4">X Axis</text>
<text x="38.9" y="262.9">Escala</text>
<text x="67.2" y="262.5">Dissenyat</text>
<text x="103" y="262.5">Dibuixat</text>
<text x="147.8" y="259.8">X Axis Left</text>
<text x="66.2" y="266.8">Eric Pallarés</text>
<text x="100.7" y="266.8">Eric Pallarés</text>
<text x="147.8" y="266.4">Stepper Holder Left</text>
<text x="35.7" y="271.7">Hoja / Total</text>
<text x="66.1" y="271.7">Comprovat</text>
<text x="103.2" y="271.7">Aprovat</text>
<text x="67.1" y="276.1">Bernat Poll</text>
<text x="101.6" y="276.1">Bernat Poll</text>
<text x="138" y="276.1">V1.0</text>
<text x="69" y="283.1">Vistes</text>
<text x="89.3" y="283.1">Talls i seccions</text>
<text x="128.8" y="283.1">Acotació</text>
<text x="156.1" y="283.2">Toleràncies</text>
<text x="185" y="282.8">Caixetí</text>
</g>
<g font-size="2.8">
<text x="97.3" y="229.6">Arxius adjunts:</text>
<text x="97.3" y="237.7">Data de creació</text>
<text x="147.8" y="237.7">Data d'impressió</text>
<text x="131.8" y="271.4">Versió plànol</text>
<text x="171.2" y="271.4">Contacte</text>
<text x="34.4" y="280.7">Format de full</text>
<text x="158.1" y="276.3">Eric Pallarés</text>
</g>
<g font-size="2.5">
<text x="36.7" y="232.1">dimensionals</text>
<text x="37.7" y="229.6">Toleràncies</text>
<text x="60.4" y="232.1">geomètriques</text>
<text x="62.1" y="229.6">Toleràncies</text>
<text x="83.1" y="231">Rugositat</text>
<text x="83.9" y="233.5">mínima</text>
<text x="121.7" y="229.9">BCN3DSigma-M05C01.0P02D Stepper Holder Left.SLDPRT</text>
<text x="39.4" y="234.6">generals</text>
<text x="40.4" y="237.1">segons</text>
<text x="63.8" y="234.6">generals</text>
<text x="64.8" y="237.1">segons</text>
<text x="83.6" y="236.2">general</text>
<text x="185.4" y="276.1">93.401.71.71</text>
</g>
</svg>
